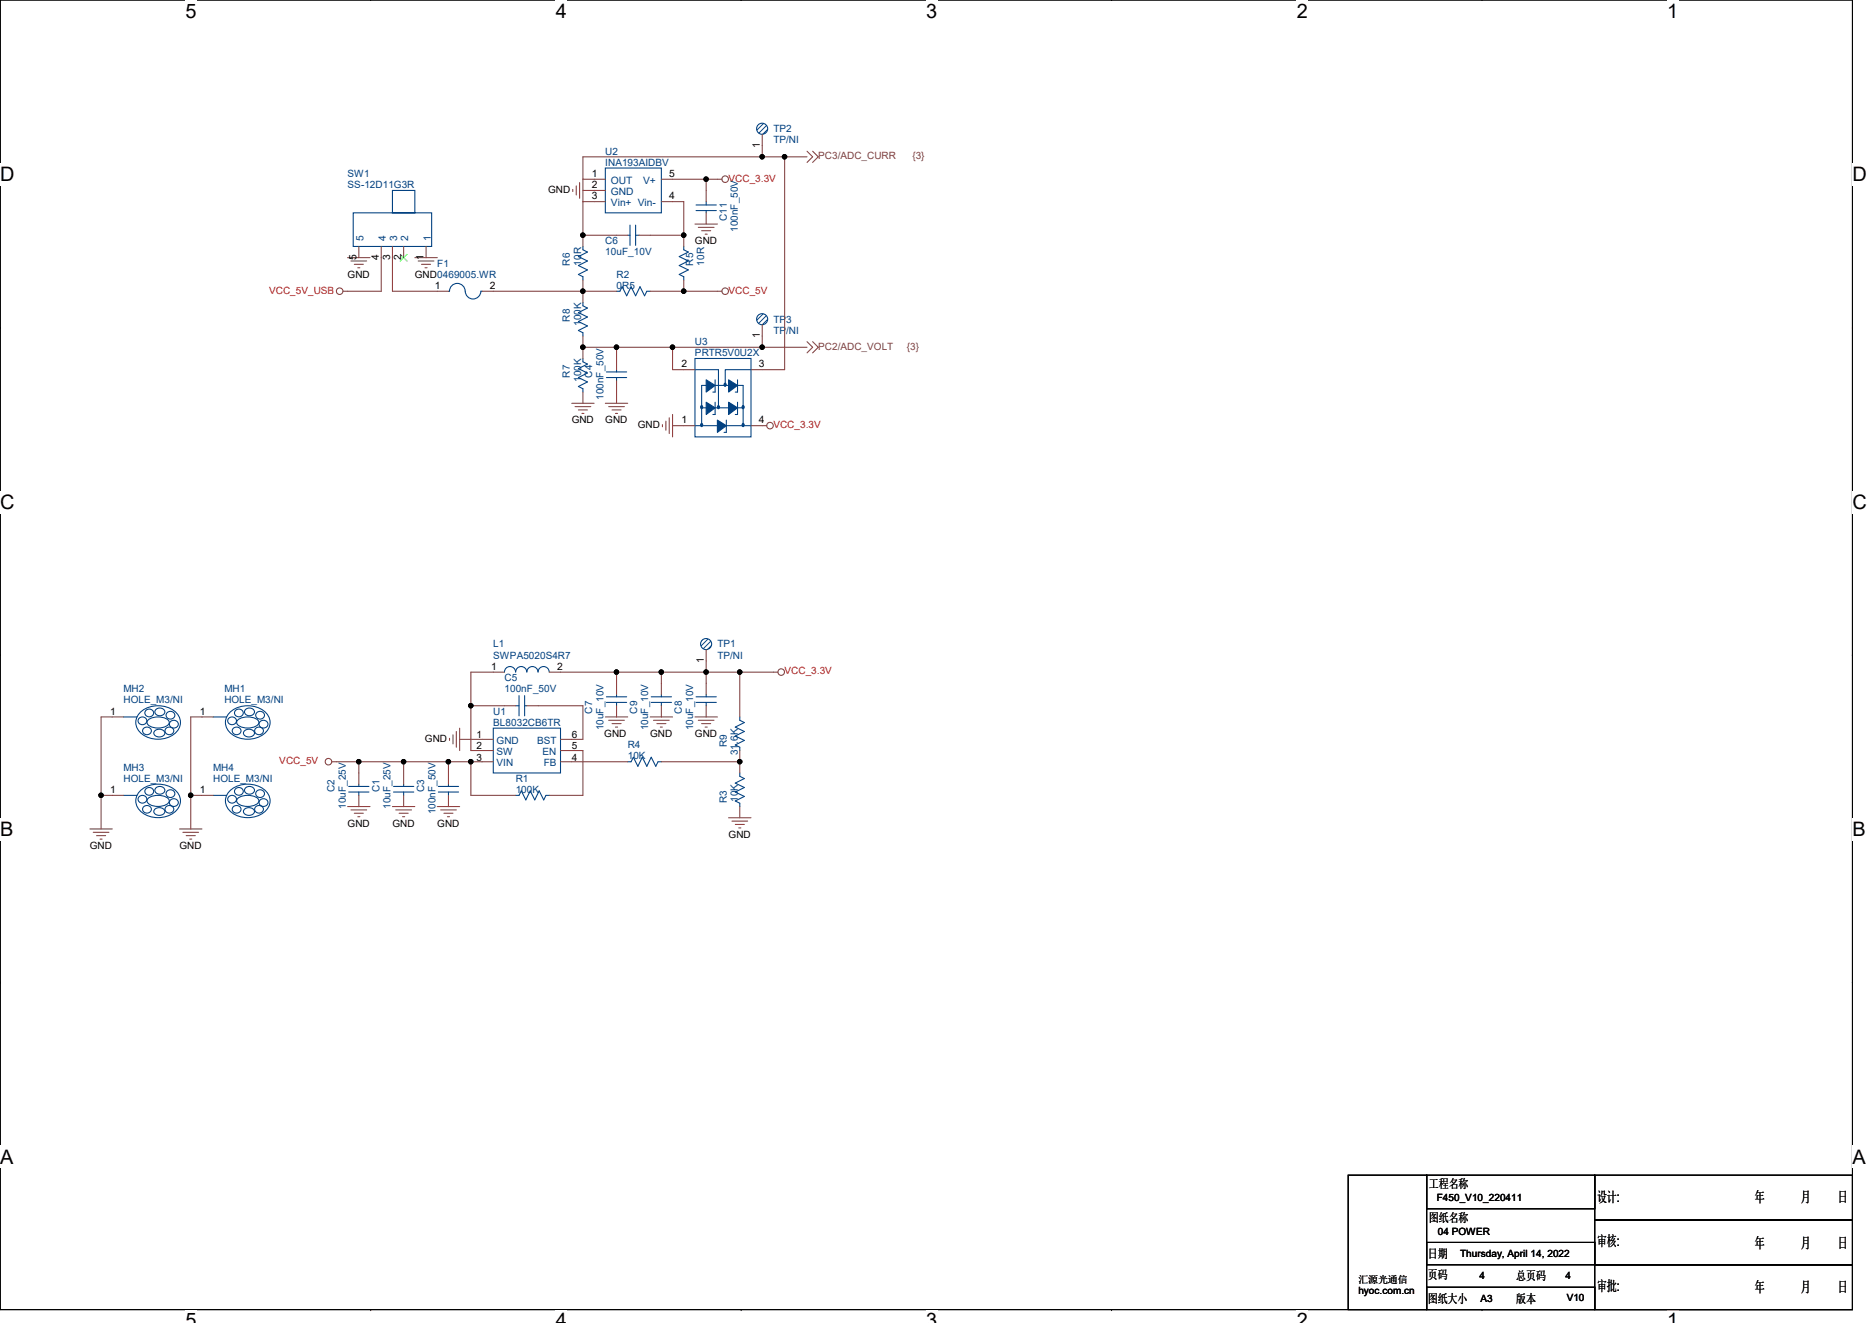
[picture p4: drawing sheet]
<svg xmlns="http://www.w3.org/2000/svg" width="297mm" height="210mm" viewBox="0 0 297 210" stroke-linecap="round" stroke-linejoin="round" font-family="sans-serif">
<path d="M0 0h293.9v207.9h-293.9z" fill="none" stroke="#000" stroke-width=".17"/>
<g fill="#fff">
<path d="M29.4 0h1.8v3.5h-1.8z"/>
<path d="M29.4 207.9h1.8v2h-1.8z"/>
</g>
<path d="M58.8 0h.1M58.8 207.9h.1" fill="none" stroke="#000" stroke-width=".17"/>
<g fill="#fff">
<path d="M88.2 0h1.8v3.5h-1.8z"/>
<path d="M88.2 207.9h1.8v2h-1.8z"/>
</g>
<path d="M117.6 0h.1M117.6 207.9h.1" fill="none" stroke="#000" stroke-width=".17"/>
<g fill="#fff">
<path d="M147 0h1.7v3.5h-1.7z"/>
<path d="M147 207.9h1.7v2h-1.7z"/>
</g>
<path d="M176.4 0h.1M176.4 207.9h.1" fill="none" stroke="#000" stroke-width=".17"/>
<g fill="#fff">
<path d="M205.8 0h1.7v3.5h-1.7z"/>
<path d="M205.8 207.9h1.7v2h-1.7z"/>
</g>
<path d="M235.2 0h.1M235.2 207.9h.1" fill="none" stroke="#000" stroke-width=".17"/>
<g fill="#fff">
<path d="M264.5 0h1.8v3.5h-1.8z"/>
<path d="M264.5 207.9h1.8v2h-1.8z"/>
<path d="M0 26h2.3v3.5h-2.3z"/>
<path d="M293.9 26h2.3v3.5h-2.3z"/>
<path d="M0 77.9h2.3v3.5h-2.3z"/>
<path d="M293.9 77.9h2.3v3.5h-2.3z"/>
</g>
<path d="M0 52h.1M293.9 52h.1" fill="none" stroke="#000" stroke-width=".17"/>
<g fill="#fff">
<path d="M0 129.9h2.1v3.5h-2.1z"/>
<path d="M293.9 129.9h2.1v3.5h-2.1z"/>
</g>
<path d="M0 103.9h.1M293.9 103.9h.1" fill="none" stroke="#000" stroke-width=".17"/>
<g fill="#fff">
<path d="M0 181.9h2.2v3.5h-2.2z"/>
<path d="M293.9 181.9h2.2v3.5h-2.2z"/>
</g>
<path d="M0 155.9h.1M293.9 155.9h.1M213.9 186.5h12.5v21.4h-12.5zM226.4 197.2h26.6v3.5h-26.6zM226.4 186.5h26.6v5.4h-26.6zM253 186.5h40.9v7.1h-40.9zM253 193.6h40.9v7.1h-40.9zM226.4 204.3h26.6v3.6h-26.6zM253 200.7h40.9v7.2h-40.9z" fill="none" stroke="#000" stroke-width=".17"/>
<g fill="none" stroke="#804040" stroke-width=".17">
<path d="M90.9 30.1v.3M91.4 29.5v1.4M92 29v2.5M92.5 28.4v3.6M110.3 35.6h3.5M110.8 36.1h2.5M111.3 36.6h1.5M111.9 37.2h.3M113.8 28.4h.8M128.1 24l.8 .9-.8 .9M128.9 24l.9 .9-.9 .9M54.4 46.2h.8"/>
<path d="M55.2 40.9h3.5M55.7 41.4h2.5M56.2 42h1.5M56.8 42.5h.3M65.8 40.9h3.6M66.4 41.4h2.5M66.9 42h1.4M67.4 42.5h.4M113.8 46.2h.8M128.1 54.2l.8 .9-.8 .9M128.9 54.2l.9 .9-.9 .9M90.7 64h3.6"/>
<path d="M91.2 64.5h2.5M91.8 65.1h1.4M92.3 65.6h.4M96.1 64h3.5M96.6 64.5h2.5M97.1 65.1h1.4M97.7 65.6h.3M105.1 67.4v.3M105.7 66.8v1.5M106.2 66.3v2.5M106.7 65.8v3.5M120.9 67.6h.8"/>
<path d="M71.3 117.2v.3M71.9 116.6v1.5M72.4 116.1v2.5M72.9 115.6v3.5M96.1 113.8h3.5M96.6 114.3h2.5M97.1 114.9h1.4M97.7 115.4h.3M103.2 113.8h3.5M103.7 114.3h2.5M104.2 114.9h1.5M104.8 115.4h.3"/>
<path d="M110.3 113.8h3.5M110.8 114.3h2.5M111.3 114.9h1.5M111.9 115.4h.3M122.7 106.7h.7M14.3 131.6h3.5M14.8 132.1h2.5M15.3 132.6h1.5M15.9 133.2h.3M28.5 131.6h3.5M29 132.1h2.5M29.5 132.6h1.5"/>
<path d="M30.1 133.2h.3M52.7 120.9h.7M55.2 128h3.5M55.7 128.5h2.5M56.2 129.1h1.5M56.8 129.6h.3M62.3 128h3.5M62.8 128.5h2.5M63.3 129.1h1.5M63.9 129.6h.3M69.4 128h3.5M69.9 128.5h2.5"/>
<path d="M70.4 129.1h1.5M71 129.6h.3M115.6 129.8h3.6M116.1 130.3h2.5M116.7 130.9h1.4M117.2 131.4h.4"/>
<circle cx="115.1" cy="28.4" r=".52"/>
<circle cx="53.9" cy="46.2" r=".52"/>
<circle cx="115.1" cy="46.2" r=".52"/>
<circle cx="122.2" cy="67.6" r=".52"/>
<circle cx="124" cy="106.7" r=".52"/>
<circle cx="52.1" cy="120.9" r=".52"/>
</g>
<circle cx="112" cy="102.2" r=".88" fill="#fff"/>
<g fill="#004080" stroke="#004080" stroke-width=".17">
<path d="M113.8 66.7l1.4 .9-1.4 1z" fill-rule="evenodd"/>
<path d="M112.1 63.8l1.4 .9-1.4 1.1z" fill-rule="evenodd"/>
<path d="M115.6 63.8l1.4 .9-1.4 1.1z" fill-rule="evenodd"/>
<path d="M112.1 60.3l1.4 .9-1.4 1z" fill-rule="evenodd"/>
<path d="M115.6 60.3l1.4 .9-1.4 1z" fill-rule="evenodd"/>
<path d="M113.9 64.4h.2l.1 .2-.2 .3-.1-.1z" fill-rule="evenodd"/>
<path d="M114.9 60.9h.3v.2l-.1 .2-.2-.1z" fill-rule="evenodd"/>
<path d="M111.2 64.4h.2l.1 .2-.2 .3-.1-.1z" fill-rule="evenodd"/>
<path d="M117.8 64.4h.2l.1 .2-.2 .3-.1-.1z" fill-rule="evenodd"/>
<path d="M117.8 67.3h.2l.1 .2-.2 .2-.1-.1z" fill-rule="evenodd"/>
<path d="M111.2 67.3h.2l.1 .2-.2 .2-.1-.1z" fill-rule="evenodd"/>
<circle cx="112" cy="102.2" r=".88"/>
</g>
<g fill="none" stroke="#804040" stroke-width=".17">
<path d="M56.9 39.1v1.8M60.5 39.1v1.8M62.3 39.1v1.8M64 39.1v1.8M67.6 39.1v1.8M92.5 39.1h.1M92.5 44.4h.1M92.5 53.3h.1M92.5 48h.1M108.5 58.7h1.8M119.2 58.7h1.7M108.5 67.6h1.8"/>
<path d="M119.2 67.6h1.7M17.8 113.8h1.8M97.8 108.5v1.7M97.8 112v1.8M112.1 103.1v1.8M112.1 108.5v1.7M112.1 112v1.8M64 122.7v1.8M64 126.2v1.8M81.8 126.2h.1M87.2 126.2h.1M99.6 120.9h.1"/>
<path d="M104.9 120.9h.1"/>
</g>
<g fill="none" stroke="#004080" stroke-width=".17">
<path d="M56 33.8h12.5v5.3h-12.5zM62.3 30.2h3.5v3.6h-3.5zM92.5 39.1v.5l.7 .4-1.4 .7 1.4 .7-1.4 .7 1.4 .7-1.4 .8 .7 .3v.6M92.5 48v.5l.7 .4-1.4 .7 1.4 .7-1.4 .7 1.4 .7-1.4 .8 .7 .3v.5M110.3 56.9h8.9v12.4h-8.9zM110.3 58.7h3.7v6M119.2 58.7h-4.1v2.5M110.3 67.6h8.9M111.3 64.7h6.6M111.3 67.6v-6.4h6.6v6.4M113.5 60.3v1.9h-.4M113.5 63.8v2h-.4"/>
<path d="M115.2 66.7v1.9h-.3M117 60.3v1.9h-.3M117 63.8v2h-.3M19.6 113.8h2.1M22.1 114a.68 .68 0 0 1 1-.1 .68 .68 0 0 1 0 1 .68 .68 0 0 1-1-.1 .57 .57 0 0 1 0-.8zM22.3 113a4.3 4.3 0 0 1 6 .5 2.25 2.25 0 0 1-1 3.2 4.2 4.2 0 0 1-5.4-.9 2.13 2.13 0 0 1 .4-2.8zM22.8 115.6a.64 .64 0 0 1 1 0 .64 .64 0 0 1-.2 1 .64 .64 0 0 1-.8-.2 .64 .64 0 0 1 0-.8zM23.2 112.7a.68 .68 0 0 1 1 0 .68 .68 0 0 1 0 1 .68 .68 0 0 1-1-.1 .57 .57 0 0 1 0-.9zM23.4 114.4a2.68 2.68 0 0 1 3.4 0l.1 .3a1.25 1.25 0 0 1-1.3 .8 2.54 2.54 0 0 1-2.2-.6l-.1-.2zM24.7 115.9a.97 .97 0 0 1 1.5 .5 .94 .94 0 0 1-.9 .6 .94 .94 0 0 1-.9-.6zM24.8 112.6a.78 .78 0 0 1 .9-.2 .78 .78 0 0 1 .4 .8 .78 .78 0 0 1-.9 .4 .78 .78 0 0 1-.6-.9zM26.4 115.6a.64 .64 0 0 1 1 0 .64 .64 0 0 1-.3 1 .64 .64 0 0 1-.8-.2 .64 .64 0 0 1 .1-.8z"/>
<path d="M26.5 113.1a.68 .68 0 0 1 1-.1 .68 .68 0 0 1 0 1 .68 .68 0 0 1-1 0 .57 .57 0 0 1 0-.9zM27.1 114.5a.65 .65 0 0 1 1 0 .65 .65 0 0 1-.2 1 .64 .64 0 0 1-.9-.2 .64 .64 0 0 1 .1-.8zM96.2 111.5h3.2M96.2 110.6h3.2M97.8 110.2v.4M97.8 111.5v.5M110.4 111.5h3.3M110.4 110.6h3.3M112.1 110.2v.4M112.1 111.5v.5M62.4 125.7h3.3M62.4 124.8h3.3"/>
<path d="M64 124.5v.3M64 125.7v.5M81.8 126.2h.6l.3-.7 .7 1.5 .7-1.5 .8 1.5 .7-1.5 .7 1.5 .3-.8h.6M99.6 120.9h.5l.4-.7 .7 1.4 .7-1.4 .7 1.4 .7-1.4 .8 1.4 .3-.7h.5"/>
</g>
<path d="M63.5 40.4l1.1 1M64.6 40.4l-1.1 1" fill="none" stroke="#0f0" stroke-width=".16"/>
<circle cx="120.9" cy="20.4" r=".88" fill="#fff"/>
<circle cx="120.9" cy="20.4" r=".88" fill="#004080" stroke="#004080" stroke-width=".17"/>
<path d="M112.1 33.8v1.8M112.1 30.2v1.8M120.9 21.3v1.8M69.4 46.2h1.8M76.5 46.2h1.8M76.5 117.3h1.8M76.5 119.1h1.8M88.9 119.1h1.8M88.9 117.3h1.8M76.5 120.9h1.8M88.9 120.9h1.8" fill="none" stroke="#804040" stroke-width=".17"/>
<path d="M110.4 32.5h3.3M110.4 33.4h3.3M112.1 33.4v.4M112.1 32v.5M76.3 46.2a1.25 1.25 0 0 1-1.2 1.3 1.25 1.25 0 0 1-1.3-1.3 1.24 1.24 0 0 0-1.2-1.2 1.24 1.24 0 0 0-1.3 1.2h-.1M76.3 46.2h.2M78.3 115.6h10.6v7.1h-10.6z" fill="none" stroke="#004080" stroke-width=".17"/>
<circle cx="120.9" cy="50.7" r=".88" fill="#fff"/>
<circle cx="120.9" cy="50.7" r=".88" fill="#004080" stroke="#004080" stroke-width=".17"/>
<g fill="none" stroke="#804040" stroke-width=".17">
<path d="M92.5 30.2h3.6M92.5 37.3h7.1M92.5 37.3v1.8M96.1 32h-3.6v5.3M101.4 37.3h7.1M104.9 32h3.6v5.3M104.9 28.4h7.2M108.5 39.1h.1M108.5 37.3v1.8M112.1 28.4v1.8M112.1 28.4h1.7M120.9 24.9h-28.4v3.5h3.6"/>
<path d="M120.9 23.1v1.8M120.9 24.9h3.6M124.5 24.9h3.6M124.5 24.9v33.8h-3.6M60.5 40.9v5.3h-5.3M62.3 40.9v5.3h7.1M78.3 46.2h14.2M92.5 55.1h5.3M92.5 44.4v1.8M92.5 55.1v1.8M92.5 46.2h5.3M92.5 56.9h.1"/>
<path d="M92.5 46.2v1.8M92.5 53.3v1.8M97.8 55.1v3.6M97.8 46.2h.1M97.8 55.1h8.9M103.2 46.2h.1M103.2 46.2h5.3M106.7 55.1v3.6h1.8M106.7 55.1h14.2M108.5 44.4v1.8M108.5 44.4h.1M108.5 46.2h5.3"/>
<path d="M120.9 51.6v3.5M120.9 55.1h7.2M92.5 62.2h.1M92.5 62.2v1.8M97.8 60.5v3.5M106.7 67.6h1.8M17.8 113.8h-1.8v12.4M33.8 113.8h-3.5v12.4M72.9 117.3h3.6M74.7 112h7.1M74.7 112v7.1h1.8M80 106.7h-5.3v5.3"/>
<path d="M83.6 112h8.9v5.3h-1.8M87.2 106.7h10.6M90.7 119.1h1.8v7.1h-5.3M97.8 106.7v1.8M97.8 106.7h7.1M104.9 106.7v3.5M104.9 112v1.8M104.9 106.7h7.2M112.1 106.7h5.3M112.1 104.9v1.8M112.1 106.7v1.8M117.4 106.7h5.3"/>
<path d="M117.4 113.8h.1M117.4 119.1h.1M117.4 106.7v7.1M117.4 119.1v1.8M16 126.2h3.6M16 126.2v5.4M30.3 126.2v5.4M30.3 126.2h3.5M53.4 120.9h3.5M56.9 126.2v1.8M64 120.9v1.8M64 120.9h7.2"/>
<path d="M64 120.9h-7.1v3.6M71.2 120.9v3.6M71.2 126.2v1.8M71.2 120.9h3.5M74.7 120.9h1.8M74.7 120.9v5.3h7.1M90.7 120.9h8.9M104.9 120.9h12.5M117.4 122.7h.1M117.4 128h.1M117.4 120.9v1.8M117.4 128v1.8"/>
</g>
<g fill="none" stroke="#004080" stroke-width=".17">
<path d="M96.1 26.7h8.8v7.1h-8.8zM99.6 37.3h.4M100 35.7v3.2M100.9 35.7v3.2M100.9 37.3h.5M108.5 39.1v.5l.7 .4-1.4 .7 1.4 .7-1.4 .7 1.4 .7-1.4 .8 .7 .3v.6M92.5 56.9v.5l.7 .4-1.4 .7 1.4 .7-1.4 .7 1.4 .7-1.4 .7 .7 .4v.5M96.2 59.9h3.2M96.2 59h3.2M97.8 58.7v.3M97.8 59.9v.6M97.8 46.2h.6l.3-.7 .7 1.4 .7-1.4 .8 1.4 .7-1.4 .7 1.4 .3-.7h.6"/>
<path d="M33.8 113.8h2.2M36.3 114a.68 .68 0 0 1 1-.1 .68 .68 0 0 1 0 1 .68 .68 0 0 1-1-.1 .57 .57 0 0 1 0-.8zM36.5 113a4.3 4.3 0 0 1 6 .5 2.25 2.25 0 0 1-1 3.2 4.2 4.2 0 0 1-5.4-.9 2.13 2.13 0 0 1 .4-2.8zM37 115.6a.64 .64 0 0 1 1 0 .64 .64 0 0 1-.2 1 .64 .64 0 0 1-.8-.2 .64 .64 0 0 1 0-.8zM37.4 112.7a.68 .68 0 0 1 1 0 .68 .68 0 0 1 0 1 .68 .68 0 0 1-1-.1 .57 .57 0 0 1 0-.9zM37.6 114.4a2.68 2.68 0 0 1 3.4 0l.1 .3a1.25 1.25 0 0 1-1.2 .8 2.54 2.54 0 0 1-2.3-.6l-.1-.2zM38.9 115.9a.97 .97 0 0 1 1.5 .5 .94 .94 0 0 1-.9 .6 .94 .94 0 0 1-.9-.6zM39 112.6a.78 .78 0 0 1 .9-.2 .78 .78 0 0 1 .4 .8 .78 .78 0 0 1-.9 .4 .78 .78 0 0 1-.5-.9zM40.6 115.6a.64 .64 0 0 1 1 0 .64 .64 0 0 1-.2 1 .64 .64 0 0 1-.8-.2 .64 .64 0 0 1 0-.8zM40.8 113.1a.68 .68 0 0 1 1-.1 .68 .68 0 0 1 0 1 .68 .68 0 0 1-1 0 .57 .57 0 0 1 0-.9zM41.3 114.5a.65 .65 0 0 1 1 0 .65 .65 0 0 1-.2 1 .64 .64 0 0 1-.8-.2 .64 .64 0 0 1 0-.8zM81.8 106.7a.88 .88 0 0 0-.9-.9 .88 .88 0 0 0-.9 .9"/>
<path d="M81.8 112h.6M82.4 110.4v3.2M83.2 112h.4M83.2 110.4v3.2M83.6 106.7a.88 .88 0 0 0-.9-.9 .88 .88 0 0 0-.9 .9M87.1 106.7a.89 .89 0 0 0-.8-.9 .89 .89 0 0 0-.9 .9 .88 .88 0 0 0-.9-.9 .88 .88 0 0 0-.9 .9M103.3 111.5h3.2M103.3 110.6h3.2M104.9 110.2v.4M104.9 111.5v.5M117.4 113.8v.5l.7 .4-1.4 .7 1.4 .7-1.4 .7 1.4 .7-1.4 .7 .7 .4v.5M19.6 126.2h2.1"/>
<path d="M22.1 126.4a.68 .68 0 0 1 1 0 .68 .68 0 0 1 0 .9 .68 .68 0 0 1-1 0 .57 .57 0 0 1 0-.9zM22.3 125.5a4.3 4.3 0 0 1 6 .4 2.25 2.25 0 0 1-1 3.3 4.2 4.2 0 0 1-5.4-.9 2.13 2.13 0 0 1 .4-2.8zM22.8 128a.64 .64 0 0 1 1 0 .64 .64 0 0 1-.2 1 .64 .64 0 0 1-.8-.2 .64 .64 0 0 1 0-.8zM23.2 125.2a.68 .68 0 0 1 1-.1 .68 .68 0 0 1 0 1 .68 .68 0 0 1-1-.1 .57 .57 0 0 1 0-.8zM23.4 126.8a2.68 2.68 0 0 1 3.4 0l.1 .3a1.25 1.25 0 0 1-1.3 .8 2.54 2.54 0 0 1-2.2-.5l-.1-.3zM24.7 128.4a.97 .97 0 0 1 1.5 .4 .94 .94 0 0 1-.9 .6 .94 .94 0 0 1-.9-.6zM24.8 125a.78 .78 0 0 1 .9-.1 .78 .78 0 0 1 .4 .8 .78 .78 0 0 1-.9 .3 .78 .78 0 0 1-.6-.8zM26.4 128a.64 .64 0 0 1 1 0 .64 .64 0 0 1-.3 1 .64 .64 0 0 1-.8-.2 .64 .64 0 0 1 .1-.8zM26.5 125.5a.68 .68 0 0 1 1 0 .68 .68 0 0 1 0 1 .68 .68 0 0 1-1-.1 .57 .57 0 0 1 0-.9zM27.1 126.9a.65 .65 0 0 1 1 .1 .65 .65 0 0 1-.2 .9 .64 .64 0 0 1-.9-.1 .64 .64 0 0 1 .1-.9zM33.8 126.2h2.2M36.3 126.4a.68 .68 0 0 1 1 0 .68 .68 0 0 1 0 .9 .68 .68 0 0 1-1 0 .57 .57 0 0 1 0-.9z"/>
<path d="M36.5 125.5a4.3 4.3 0 0 1 6 .4 2.25 2.25 0 0 1-1 3.3 4.2 4.2 0 0 1-5.4-.9 2.13 2.13 0 0 1 .4-2.8zM37 128a.64 .64 0 0 1 1 0 .64 .64 0 0 1-.2 1 .64 .64 0 0 1-.8-.2 .64 .64 0 0 1 0-.8zM37.4 125.2a.68 .68 0 0 1 1-.1 .68 .68 0 0 1 0 1 .68 .68 0 0 1-1-.1 .57 .57 0 0 1 0-.8zM37.6 126.8a2.68 2.68 0 0 1 3.4 0l.1 .3a1.25 1.25 0 0 1-1.2 .8 2.54 2.54 0 0 1-2.3-.5l-.1-.3zM38.9 128.4a.97 .97 0 0 1 1.5 .4 .94 .94 0 0 1-.9 .6 .94 .94 0 0 1-.9-.6zM39 125a.78 .78 0 0 1 .9-.1 .78 .78 0 0 1 .4 .8 .78 .78 0 0 1-.9 .3 .78 .78 0 0 1-.5-.8zM40.6 128a.64 .64 0 0 1 1 0 .64 .64 0 0 1-.2 1 .64 .64 0 0 1-.8-.2 .64 .64 0 0 1 0-.8zM40.8 125.5a.68 .68 0 0 1 1 0 .68 .68 0 0 1 0 1 .68 .68 0 0 1-1-.1 .57 .57 0 0 1 0-.9zM41.3 126.9a.65 .65 0 0 1 1 .1 .65 .65 0 0 1-.2 .9 .64 .64 0 0 1-.8-.1 .64 .64 0 0 1 0-.9zM55.3 125.7h3.2M55.3 124.8h3.2M56.9 124.5v.3"/>
<path d="M56.9 125.7v.5M69.6 125.7h3.2M69.6 124.8h3.2M71.2 124.5v.3M71.2 125.7v.5M117.4 122.7v.5l.7 .4-1.4 .7 1.4 .7-1.4 .7 1.4 .7-1.4 .7 .7 .4v.5"/>
</g>
<g fill="#000" stroke="#000" stroke-width=".17">
<circle cx="92.5" cy="37.3" r=".35"/>
<circle cx="108.5" cy="37.3" r=".35"/>
<circle cx="112" cy="28.4" r=".35"/>
<circle cx="120.9" cy="24.9" r=".35"/>
<circle cx="124.5" cy="24.9" r=".35"/>
<circle cx="92.5" cy="46.2" r=".35"/>
<circle cx="92.5" cy="55.1" r=".35"/>
<circle cx="97.8" cy="55.1" r=".35"/>
<circle cx="106.7" cy="55.1" r=".35"/>
<circle cx="108.5" cy="46.2" r=".35"/>
<circle cx="120.9" cy="55.1" r=".35"/>
<circle cx="74.7" cy="112" r=".35"/>
<circle cx="97.8" cy="106.7" r=".35"/>
<circle cx="104.9" cy="106.7" r=".35"/>
<circle cx="112" cy="106.7" r=".35"/>
<circle cx="117.4" cy="106.7" r=".35"/>
<circle cx="16" cy="126.2" r=".35"/>
<circle cx="30.3" cy="126.2" r=".35"/>
<circle cx="56.9" cy="120.9" r=".35"/>
<circle cx="64" cy="120.9" r=".35"/>
<circle cx="71.1" cy="120.9" r=".35"/>
<circle cx="74.7" cy="120.9" r=".35"/>
<circle cx="117.4" cy="120.9" r=".35"/>
</g>
<g font-size="3.2">
<text x="29.4" y="2.8">5</text>
<text x="88.2" y="2.8">4</text>
<text x="147" y="2.8">3</text>
<text x="205.8" y="2.8">2</text>
<text x="264.5" y="2.8">1</text>
<text x="0" y="28.8">D</text>
<text x="293.9" y="28.8">D</text>
<text x="0" y="80.8">C</text>
<text x="293.9" y="80.8">C</text>
<text x="0" y="132.7">B</text>
<text x="293.9" y="132.7">B</text>
<text x="0" y="184.7">A</text>
<text x="293.9" y="184.7">A</text>
<text x="29.4" y="210.7">5</text>
<text x="88.2" y="210.7">4</text>
<text x="147" y="210.7">3</text>
<text x="205.8" y="210.7">2</text>
<text x="264.5" y="210.7">1</text>
</g>
<g font-size="2.3">
<text x="253.4" y="190.7">设计:</text>
<text x="278.5" y="190.7">年</text>
<text x="285.8" y="190.7">月</text>
<text x="291.6" y="190.7">日</text>
<text x="253.4" y="197.8">审核:</text>
<text x="278.5" y="198">年</text>
<text x="285.8" y="198">月</text>
<text x="291.6" y="198">日</text>
<text x="253.4" y="204.9">审批:</text>
<text x="278.5" y="205.1">年</text>
<text x="285.8" y="205.1">月</text>
<text x="291.6" y="205.1">日</text>
</g>
<g font-size="1.9">
<text x="226.7" y="188.6">工程名称</text>
<text x="226.7" y="194">图纸名称</text>
<text x="226.6" y="199.6">日期</text>
<text x="226.6" y="203">页码</text>
<text x="240.6" y="203.2">总页码</text>
<text x="226.6" y="206.8">图纸大小</text>
<text x="240.6" y="206.8">版本</text>
</g>
<g font-size="1.6">
<text x="120.6" y="23.5" transform="rotate(-90 120.6 23.5)">1</text>
<text x="93.9" y="28.1">1</text>
<text x="93.9" y="29.8">2</text>
<text x="106.2" y="28.1">5</text>
<text x="87" y="30.6">GND</text>
<text x="93.9" y="31.6">3</text>
<text x="106.2" y="31.6">4</text>
<text x="56.6" y="41.3" transform="rotate(-90 56.6 41.3)">5</text>
<text x="60.1" y="41.3" transform="rotate(-90 60.1 41.3)">4</text>
<text x="61.9" y="41.3" transform="rotate(-90 61.9 41.3)">3</text>
<text x="63.7" y="41.3" transform="rotate(-90 63.7 41.3)">2</text>
<text x="67.2" y="41.3" transform="rotate(-90 67.2 41.3)">1</text>
<text x="110.3" y="38.8">GND</text>
<text x="55.2" y="44.1">GND</text>
<text x="65.8" y="44.1">GND0469005.WR</text>
<text x="69" y="45.8">1</text>
<text x="77.7" y="45.8">2</text>
<text x="120.6" y="53.7" transform="rotate(-90 120.6 53.7)">1</text>
<text x="108.1" y="58.3">2</text>
<text x="120.4" y="58.3">3</text>
<text x="90.7" y="67.2">GND</text>
<text x="96.1" y="67.2">GND</text>
<text x="101.2" y="67.9">GND</text>
<text x="108.1" y="67.2">1</text>
<text x="120.4" y="67.2">4</text>
<text x="77.9" y="106.3">1</text>
<text x="88.4" y="106.3">2</text>
<text x="111.7" y="105.3" transform="rotate(-90 111.7 105.3)">1</text>
<text x="17.5" y="113.4">1</text>
<text x="31.7" y="113.4">1</text>
<text x="67.4" y="117.7">GND</text>
<text x="75.6" y="117.2">1</text>
<text x="75.6" y="118.9">2</text>
<text x="90.7" y="118.9">5</text>
<text x="90.7" y="117.2">6</text>
<text x="95.9" y="117">GND</text>
<text x="103.2" y="117">GND</text>
<text x="110.3" y="117">GND</text>
<text x="17.5" y="125.9">1</text>
<text x="31.7" y="125.9">1</text>
<text x="75.6" y="120.7">3</text>
<text x="90.7" y="120.7">4</text>
<text x="55.2" y="131.2">GND</text>
<text x="62.3" y="131.2">GND</text>
<text x="69.4" y="131.2">GND</text>
<text x="14.3" y="134.8">GND</text>
<text x="28.5" y="134.8">GND</text>
<text x="115.6" y="133">GND</text>
<text x="228" y="190.6">F450_V10_220411</text>
<text x="228.2" y="195.9">04 POWER</text>
<text x="215.5" y="203.6">汇源光通信</text>
<text x="231.7" y="199.5">Thursday, April 14, 2022</text>
<text x="234.7" y="203.1">4</text>
<text x="248.4" y="203.1">4</text>
<text x="215.5" y="205.4">hyoc.com.cn</text>
<text x="234.9" y="206.6">A3</text>
<text x="248.6" y="206.4">V10</text>
</g>
<g font-size="1.6" fill="#004080">
<text x="122.7" y="21">TP2</text>
<text x="122.7" y="22.8">TP/NI</text>
<text x="55.2" y="28.1">SW1</text>
<text x="55.2" y="29.9">SS-12D11G3R</text>
<text x="96.1" y="24.5">U2</text>
<text x="96.1" y="26.3">INA193AIDBV</text>
<text x="96.9" y="29.2">OUT</text>
<text x="102" y="29.2">V+</text>
<text x="96.9" y="30.9">GND</text>
<text x="96.9" y="32.7">Vin+ Vin-</text>
<text x="115.3" y="35" transform="rotate(-90 115.3 35)">C11</text>
<text x="57.7" y="38.2" transform="rotate(-90 57.7 38.2)">5</text>
<text x="61.2" y="38.2" transform="rotate(-90 61.2 38.2)">4</text>
<text x="63" y="38.2" transform="rotate(-90 63 38.2)">3</text>
<text x="64.8" y="38.2" transform="rotate(-90 64.8 38.2)">2</text>
<text x="68.3" y="38.2" transform="rotate(-90 68.3 38.2)">1</text>
<text x="96.1" y="38.8">C6</text>
<text x="96.1" y="40.5">10uF_10V</text>
<text x="117.1" y="36.8" transform="rotate(-90 117.1 36.8)">100nF_50V</text>
<text x="69.4" y="42.3">F1</text>
<text x="90.4" y="42.1" transform="rotate(-90 90.4 42.1)">R6</text>
<text x="92.2" y="42.1" transform="rotate(-90 92.2 42.1)">10R</text>
<text x="97.8" y="44.1">R2</text>
<text x="97.8" y="45.9">0R5</text>
<text x="110" y="42.1" transform="rotate(-90 110 42.1)">R5</text>
<text x="111.8" y="42.1" transform="rotate(-90 111.8 42.1)">10R</text>
<text x="90.4" y="51" transform="rotate(-90 90.4 51)">R8</text>
<text x="92.2" y="51.7" transform="rotate(-90 92.2 51.7)">100K</text>
<text x="122.7" y="51.2">TP3</text>
<text x="122.7" y="53">TP/NI</text>
<text x="90.4" y="59.9" transform="rotate(-90 90.4 59.9)">R7</text>
<text x="94" y="59.9" transform="rotate(-90 94 59.9)">C4</text>
<text x="110.3" y="54.8">U3</text>
<text x="110.3" y="56.5">PRTR5V0U2X</text>
<text x="92.2" y="60.6" transform="rotate(-90 92.2 60.6)">100K</text>
<text x="95.8" y="63.5" transform="rotate(-90 95.8 63.5)">100nF_50V</text>
<text x="78.3" y="102.8">L1</text>
<text x="78.3" y="104.5">SWPA5020S4R7</text>
<text x="113.8" y="102.8">TP1</text>
<text x="113.8" y="104.5">TP/NI</text>
<text x="19.6" y="109.9">MH2</text>
<text x="19.6" y="111.7">HOLE_M3/NI</text>
<text x="35.6" y="109.9">MH1</text>
<text x="35.6" y="111.7">HOLE_M3/NI</text>
<text x="78.3" y="113.4">U1</text>
<text x="80" y="108.1">C5</text>
<text x="80" y="109.9">100nF_50V</text>
<text x="94" y="113.3" transform="rotate(-90 94 113.3)">C7</text>
<text x="101.1" y="113.3" transform="rotate(-90 101.1 113.3)">C9</text>
<text x="108.2" y="113.3" transform="rotate(-90 108.2 113.3)">C8</text>
<text x="78.3" y="115.2">BL8032CB6TR</text>
<text x="78.8" y="118">GND</text>
<text x="78.8" y="119.8">SW</text>
<text x="85.2" y="118">BST</text>
<text x="86.1" y="119.8">EN</text>
<text x="95.8" y="115.9" transform="rotate(-90 95.8 115.9)">10uF_10V</text>
<text x="99.6" y="118.8">R4</text>
<text x="102.9" y="115.9" transform="rotate(-90 102.9 115.9)">10uF_10V</text>
<text x="110" y="115.9" transform="rotate(-90 110 115.9)">10uF_10V</text>
<text x="115.3" y="118.6" transform="rotate(-90 115.3 118.6)">R9</text>
<text x="117.1" y="119.8" transform="rotate(-90 117.1 119.8)">31.6K</text>
<text x="19.6" y="122.3">MH3</text>
<text x="19.6" y="124.1">HOLE_M3/NI</text>
<text x="33.8" y="122.3">MH4</text>
<text x="33.8" y="124.1">HOLE_M3/NI</text>
<text x="53.1" y="125.7" transform="rotate(-90 53.1 125.7)">C2</text>
<text x="60.2" y="125.7" transform="rotate(-90 60.2 125.7)">C1</text>
<text x="67.3" y="125.7" transform="rotate(-90 67.3 125.7)">C3</text>
<text x="78.8" y="121.6">VIN</text>
<text x="81.8" y="124.1">R1</text>
<text x="81.8" y="125.9">100K</text>
<text x="86.3" y="121.6">FB</text>
<text x="99.6" y="120.5">10K</text>
<text x="54.9" y="128.4" transform="rotate(-90 54.9 128.4)">10uF_25V</text>
<text x="62" y="128.4" transform="rotate(-90 62 128.4)">10uF_25V</text>
<text x="69.1" y="129.3" transform="rotate(-90 69.1 129.3)">100nF_50V</text>
<text x="115.3" y="127.5" transform="rotate(-90 115.3 127.5)">R3</text>
<text x="117.1" y="127.3" transform="rotate(-90 117.1 127.3)">10K</text>
</g>
<g font-size="1.6" fill="#f00">
<text x="115.6" y="28.8">VCC_3.3V</text>
<text x="42.7" y="46.6">VCC_5V_USB</text>
<text x="115.6" y="46.6">VCC_5V</text>
<text x="122.7" y="67.9">VCC_3.3V</text>
<text x="124.5" y="107">VCC_3.3V</text>
<text x="44.3" y="121.3">VCC_5V</text>
</g>
<g font-size="1.6" fill="#804040">
<text x="129.8" y="25.3">PC3/ADC_CURR</text>
<text x="144.8" y="25.3">{3}</text>
<text x="129.8" y="55.5">PC2/ADC_VOLT</text>
<text x="143.9" y="55.5">{3}</text>
</g>
</svg>
